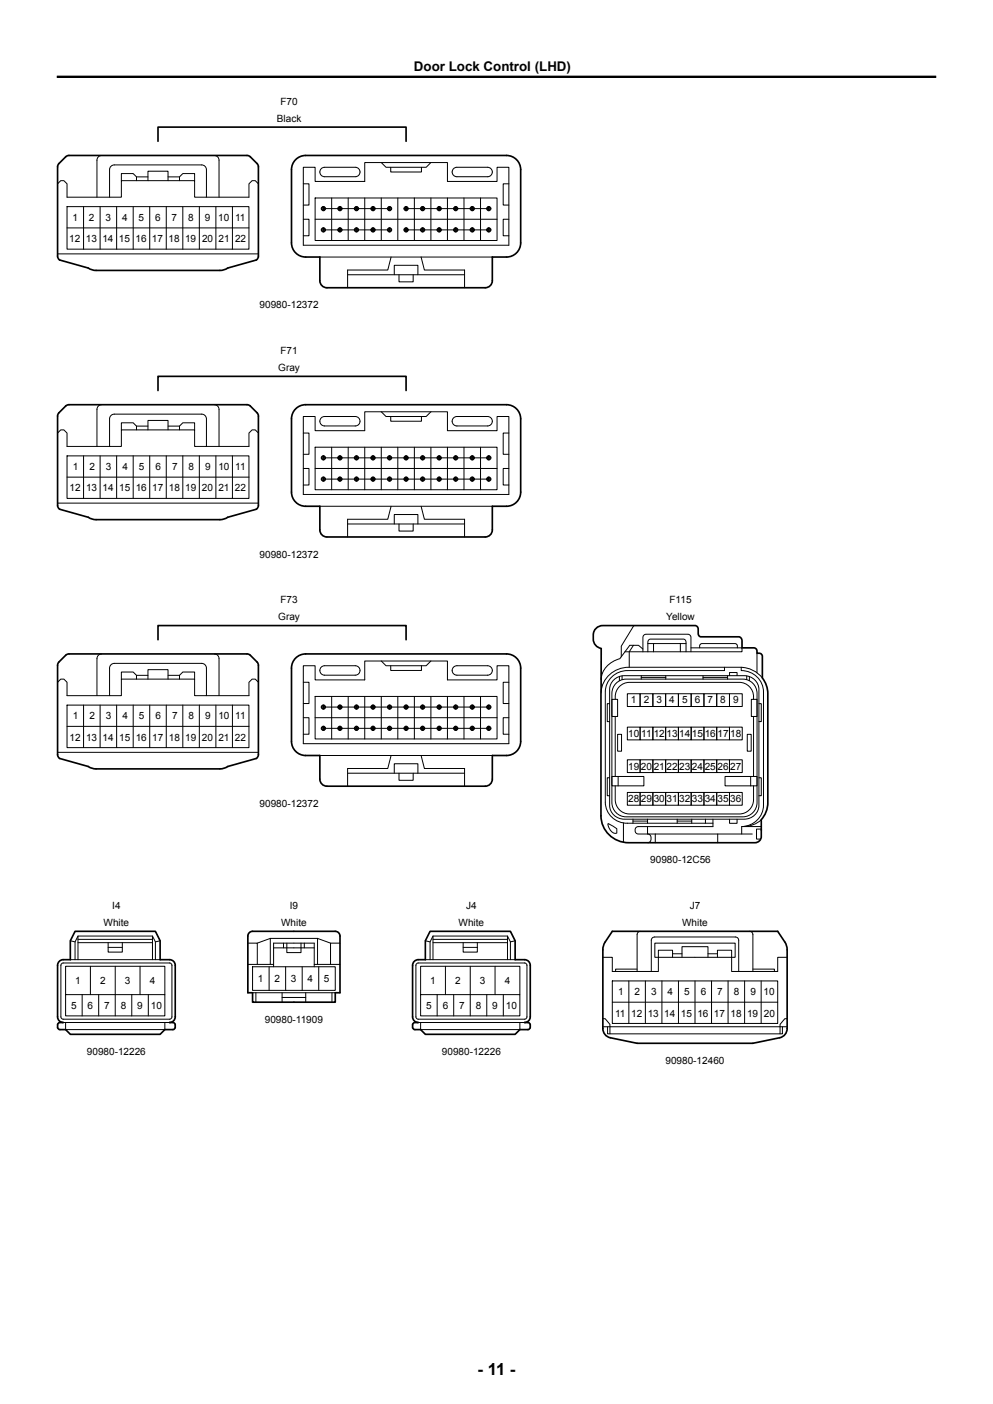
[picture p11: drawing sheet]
<svg xmlns="http://www.w3.org/2000/svg" width="210mm" height="297mm" viewBox="0 0 210 297" stroke-linecap="round" stroke-linejoin="round" font-family="sans-serif">
<g fill="none" stroke="#000" stroke-width=".21">
<path d="M12.2 38.9l.6-.7h.7l.7 .7v2.8h11.5v-3.5h15.5v3.5h11.5v-2.8l.6-.7h.7l.6 .7M21.5 32.9a1 1 0 0 0-1 1v7.8M28.9 38.2v-.8l-.7-.7h-2.5v1.5M28.9 37.4h2.4M31.3 38.2v-2h4.2v2M35.5 37.4h2.5M38 38.2v-.8l.7-.7h2.5v1.5M45.3 32.9a1 1 0 0 1 1 1v7.8M64.1 35.4h2.5v3h10.5v-4h17.5v4h10.5v-3h2.5v16.5h-43.5zM64.1 38.9h1.2v4.5h-1.2M67.9 35.7l.7-.3h6.5a1 1 0 0 1 1 1 1 1 0 0 1-1 1h-6.5a1 1 0 0 1-.9-.6 1 1 0 0 1 .2-1.1zM80.6 34.4l1 1h8.5l1-1"/>
<path d="M82.6 35.4v1h6.5v-1M95.9 35.7l.7-.3h6.5a1 1 0 0 1 1 1 1 1 0 0 1-1 1h-6.5a1 1 0 0 1-.9-.6 1 1 0 0 1 .2-1.1zM107.6 38.9h-1.2v4.5h1.2M12.2 53.7h42.4M14.2 43.7h38.5v9h-38.5zM14.2 48.2h38.5M17.7 43.7v9M21.2 43.7v9M23.2 41.7v-5.8a1 1 0 0 1 1-1h18.5a1 1 0 0 1 1 1v5.8M24.7 43.7v9M28.2 43.7v9M31.7 43.7v9"/>
<path d="M35.2 43.7v9M38.7 43.7v9M42.2 43.7v9M45.7 43.7v9M49.2 43.7v9M64.1 46.4h1.2v3.5h-1.2M66.6 41.9h38.5v9h-38.5zM66.6 46.4h38.5M67.6 54.4h36.5M68.3 44.4v-.6h.2v.6M68.3 48.9v-.6h.2v.6M68.4 44.1h14"/>
<path d="M68.4 48.6h14M70.1 41.9v9M71.8 44.4v-.6h.2v.6M71.8 48.9v-.6h.2v.6M73.5 58.1h24.7M73.6 41.9v9M75.3 44.4v-.6h.2v.6M75.3 48.9v-.6h.2v.6M77.1 41.9v9M78.8 44.4v-.6h.2v.6M78.8 48.9v-.6h.2v.6M80.6 41.9v9"/>
<path d="M82.3 44.4v-.6h.2v.6M82.3 48.9v-.6h.2v.6M82.7 54.4l-.7 2.7h-8.5v3.8M83.4 58.1v-2h5v2M84.1 41.9v9M84.4 58.1v1.5h3v-1.5M85.8 44.4v-.6h.2v.6M85.8 48.9v-.6h.2v.6M85.9 44.1h17.5M85.9 48.6h17.5M87.6 41.9v9M89.1 54.4l.7 2.7h8.4v3.8"/>
<path d="M89.3 44.4v-.6h.2v.6M89.3 48.9v-.6h.2v.6M91.1 41.9v9M92.8 44.4v-.6h.2v.6M92.8 48.9v-.6h.2v.6M94.6 41.9v9M96.3 44.4v-.6h.2v.6M96.3 48.9v-.6h.2v.6M98.1 41.9v9M99.8 44.4v-.6h.2v.6M99.8 48.9v-.6h.2v.6M100.3 48.6a.45 .45 0 0 1-.6 .4 .45 .45 0 0 1-.2-.7 .45 .45 0 0 1 .8 .1v.2"/>
<path d="M100.3 44.1a.45 .45 0 0 0-.6-.4 .45 .45 0 0 0-.2 .7 .45 .45 0 0 0 .8 0v-.3M101.6 41.9v9M103.3 44.4v-.6h.2v.6M103.3 48.9v-.6h.2v.6M107.6 46.4h-1.2v3.5h1.2M12.2 91.6l.6-.7h.7l.7 .7v2.8h11.5v-3.5h15.5v3.5h11.5v-2.8l.6-.7h.7l.6 .7M14.2 96.4h38.5v9h-38.5zM17.7 96.4v9M21.2 96.4v9M21.5 85.6a1 1 0 0 0-1 1v7.8M23.2 94.4v-5.8a1 1 0 0 1 1-1h18.5a1 1 0 0 1 1 1v5.8M24.7 96.4v9"/>
<path d="M28.2 96.4v9M28.9 90.9v-.8l-.7-.7h-2.5v1.5M28.9 90.1h2.4M31.3 90.9v-2h4.2v2M31.7 96.4v9M35.2 96.4v9M35.5 90.1h2.5M38 90.9v-.8l.7-.7h2.5v1.5M38.7 96.4v9M42.2 96.4v9M45.3 85.6a1 1 0 0 1 1 1v7.8M45.7 96.4v9"/>
<path d="M49.2 96.4v9M64.1 88.1h2.5v3h10.5v-4h17.5v4h10.5v-3h2.5v16.5h-43.5zM64.1 91.6h1.2v4.5h-1.2M64.1 99.1h1.2v3.5h-1.2M66.6 94.6h38.5v9h-38.5zM66.6 99.1h38.5M67.9 88.4l.7-.3h6.5a1 1 0 0 1 1 1 1 1 0 0 1-1 1h-6.5a1 1 0 0 1-.9-.6 1 1 0 0 1 .2-1.1zM68.3 97.2v-.7h.2v.7M68.4 96.9h35M70.1 94.6v9M71.8 97.2v-.7h.2v.7M73.6 94.6v9"/>
<path d="M75.3 97.2v-.7h.2v.7M77.1 94.6v9M78.8 97.2v-.7h.2v.7M80.6 87.1l1 1h8.5l1-1M80.6 94.6v9M82.3 97.2v-.7h.2v.7M82.6 88.1v1h6.5v-1M84.1 94.6v9M85.8 97.2v-.7h.2v.7M87.6 94.6v9M89.3 97.2v-.7h.2v.7M91.1 94.6v9"/>
<path d="M92.8 97.2v-.7h.2v.7M94.6 94.6v9M95.9 88.4l.7-.3h6.5a1 1 0 0 1 1 1 1 1 0 0 1-1 1h-6.5a1 1 0 0 1-.9-.6 1 1 0 0 1 .2-1.1zM96.3 97.2v-.7h.2v.7M98.1 94.6v9M99.8 97.2v-.7h.2v.7M100.3 96.9a.45 .45 0 0 0-.6-.5 .45 .45 0 0 0-.2 .7 .45 .45 0 0 0 .8 0v-.2M101.6 94.6v9M103.3 97.2v-.7h.2v.7M107.6 91.6h-1.2v4.5h1.2M107.6 99.1h-1.2v3.5h1.2M12.2 106.4h42.4"/>
<path d="M14.2 100.9h38.5M67.6 107.1h36.5M68.3 101.7v-.7h.2v.7M68.4 101.3h35M71.8 101.7v-.7h.2v.7M73.5 110.8h24.7M75.3 101.7v-.7h.2v.7M78.8 101.7v-.7h.2v.7M82.3 101.7v-.7h.2v.7M82.7 107.1l-.7 2.7h-8.5v3.8M83.4 110.8v-2h5v2M84.4 110.8v1.5h3v-1.5"/>
<path d="M85.8 101.7v-.7h.2v.7M89.1 107.1l.7 2.7h8.4v3.8M89.3 101.7v-.7h.2v.7M92.8 101.7v-.7h.2v.7M96.3 101.7v-.7h.2v.7M99.8 101.7v-.7h.2v.7M100.3 101.3a.45 .45 0 0 1-.6 .5 .45 .45 0 0 1-.2-.7 .45 .45 0 0 1 .8 0v.2M103.3 101.7v-.7h.2v.7M21.5 138.3a1 1 0 0 0-1 1v7.9M45.3 138.3a1 1 0 0 1 1 1v7.9M80.6 139.8l1 1h8.5l1-1M134 136.5l-.9 1.4v3.3"/>
<path d="M134 132.3l-2.6 4.4v2.2M136 137.3l-1-.8h-1.8l-2.1 2.8a5 5 0 0 0-4 4.5M136 137.9v-3.1a.67 .67 0 0 1 .6-.6h8.9a.67 .67 0 0 1 .6 .6v3.1M137 137.9v-2a.62 .62 0 0 1 .5-.7h7a.62 .62 0 0 1 .6 .7v2M137 136.1h8.1M138.2 136.1v1.8M143.9 136.1v1.8M146.1 137h10.8v.9h-24.7M148 137v-.6l.5-.3h6.9l.5 .3v.6M160.1 138.2v4.1M12.2 144.3l.6-.6h.7l.7 .6v2.9h11.5v-3.5h15.5v3.5h11.5v-2.9l.6-.6h.7l.6 .6M12.2 159.1h42.4"/>
<path d="M14.2 149.2h38.5v9h-38.5zM14.2 153.7h38.5M17.7 149.2v9M21.2 149.2v9M23.2 147.2v-5.9a1 1 0 0 1 1-1h18.5a1 1 0 0 1 1 1v5.9M24.7 149.2v9M28.2 149.2v9M28.9 143.7v-.8l-.7-.7h-2.5v1.5M28.9 142.9h2.4M31.3 143.7v-2h4.2v2M31.7 149.2v9M35.2 149.2v9"/>
<path d="M35.5 142.9h2.5M38 143.7v-.8l.7-.7h2.5v1.5M38.7 149.2v9M42.2 149.2v9M45.7 149.2v9M49.2 149.2v9M64.1 140.8h2.5v3h10.5v-4h17.5v4h10.5v-3h2.5v16.5h-43.5zM64.1 144.3h1.2v4.5h-1.2M64.1 151.8h1.2v3.5h-1.2M66.6 147.3h38.5v9h-38.5zM66.6 151.8h38.5M67.6 159.8h36.5"/>
<path d="M67.9 141.1l.7-.3h6.5a1 1 0 0 1 1 1 1 1 0 0 1-1 1h-6.5a1 1 0 0 1-.9-.6 1 1 0 0 1 .2-1.1zM68.3 149.9v-.6h.2v.6M68.3 154.4v-.6h.2v.6M68.4 149.6h35M68.4 154.1h35M70.1 147.3v9M71.8 149.9v-.6h.2v.6M71.8 154.4v-.6h.2v.6M73.6 147.3v9M75.3 149.9v-.6h.2v.6M75.3 154.4v-.6h.2v.6M77.1 147.3v9"/>
<path d="M78.8 149.9v-.6h.2v.6M78.8 154.4v-.6h.2v.6M80.6 147.3v9M82.3 149.9v-.6h.2v.6M82.3 154.4v-.6h.2v.6M82.6 140.8v1h6.5v-1M82.7 159.8l-.7 2.8h-8.5v3.7M84.1 147.3v9M85.8 149.9v-.6h.2v.6M85.8 154.4v-.6h.2v.6M87.6 147.3v9M89.1 159.8l.7 2.8h8.4v3.7"/>
<path d="M89.3 149.9v-.6h.2v.6M89.3 154.4v-.6h.2v.6M91.1 147.3v9M92.8 149.9v-.6h.2v.6M92.8 154.4v-.6h.2v.6M94.6 147.3v9M95.9 141.1l.7-.3h6.5a1 1 0 0 1 1 1 1 1 0 0 1-1 1h-6.5a1 1 0 0 1-.9-.6 1 1 0 0 1 .2-1.1zM96.3 149.9v-.6h.2v.6M96.3 154.4v-.6h.2v.6M98.1 147.3v9M99.8 149.9v-.6h.2v.6M99.8 154.4v-.6h.2v.6"/>
<path d="M100.3 154.1a.45 .45 0 0 1-.6 .4 .45 .45 0 0 1-.2-.7 .45 .45 0 0 1 .8 0v.3M100.3 149.6a.45 .45 0 0 0-.6-.5 .45 .45 0 0 0-.2 .8 .45 .45 0 0 0 .8-.1v-.2M101.6 147.3v9M103.3 149.9v-.6h.2v.6M103.3 154.4v-.6h.2v.6M107.6 144.3h-1.2v4.5h1.2M107.6 151.8h-1.2v3.5h1.2M128.9 148.9h-.5v3.8h.5M129.4 147.9h1.2v3.7h-1.2zM129.6 144a3.2 3.2 0 0 1 2.4-1.1h25.4a3 3 0 0 1 3.1 3v24.5a3 3 0 0 1-3.1 2.9h-25.4a3 3 0 0 1-3.1-2.9v-24.5l.1-.7zM130.1 147.9a3.1 3.1 0 0 1 3-3.6h23.3a3.1 3.1 0 0 1 3 3.6M130.1 151.6v12.7"/>
<path d="M130.5 144.3l1.2-.6h.7h24.7a3 3 0 0 1 3 3v23.1a3 3 0 0 1-3 3h-24.7a3 3 0 0 1-3-3v-23.1a3.1 3.1 0 0 1 1.1-2.4zM130.6 155.3h.8v3.6h-.8zM131 143.1v.9M131.6 143v.8M132.7 146.8h2.7v2.7h-2.7zM132.7 153.8h2.7v2.7h-2.7zM135.4 146.8h2.7v2.7h-2.7zM135.4 153.8h2.7v2.7h-2.7zM135.6 143.3h5.2M135.6 142.9v.8M138.1 146.8h2.7v2.7h-2.7zM138.1 153.8h2.7v2.7h-2.7z"/>
<path d="M140.8 146.8h2.7v2.7h-2.7zM140.8 153.8h2.7v2.7h-2.7zM140.8 142.9v.8M143.5 146.8h2.7v2.7h-2.7zM143.5 153.8h2.7v2.7h-2.7zM146.2 146.8h2.7v2.7h-2.7zM146.2 153.8h2.7v2.7h-2.7zM148.7 142.9v.8M148.7 143.3h5.2M148.9 146.8h2.7v2.7h-2.7zM148.9 153.8h2.7v2.7h-2.7zM151.6 146.8h2.7v2.7h-2.7z"/>
<path d="M151.6 153.8h2.7v2.7h-2.7zM153.2 141.2v.7h-20.5a4.6 4.6 0 0 0-4.7 4.5v23.3a4.5 4.5 0 0 0 4.7 4.4h18.1M153.9 142.9v.8M154.3 146.8h2.7v2.7h-2.7zM154.3 153.8h2.7v2.7h-2.7zM154.3 142.9v-.6h1.6v.6M156.8 141.2v.7a4.6 4.6 0 0 1 4.7 4.5v23.9a4.6 4.6 0 0 1-4.6 4.6v1.5M157.9 143v.8M158 155.3h.9v3.6h-.9zM158.5 143.1v.9M158.9 147.9h1.2v3.7h-1.2zM159.4 151.6v12.7"/>
<path d="M160.5 148.9h.5v3.8h-.5M161.2 143.4a6 6 0 0 0-4.7-2.2h-23.5a5.8 5.8 0 0 0-5.9 5.2M73.5 163.6h24.7M83.4 163.6v-2h5v2M84.4 163.6v1.5h3v-1.5M128.6 174.2l1.8 1.1v.9a1.61 1.61 0 0 1-1.8-1.6zM128.9 164.5h-.5v3.8h.5M129.4 164.3h6.8v1.9h-6.8zM130.1 166.2v2.9a3 3 0 0 0 3 3.1h23.3a3 3 0 0 0 3-3.1v-2.9M130.7 164.3v1.9M131.8 174.1v4.1M132.7 160.7h2.7v2.7h-2.7z"/>
<path d="M132.7 167.6h2.7v2.7h-2.7zM133.9 173.7h3M133.9 173.3v.8M135.4 160.7h2.7v2.7h-2.7zM135.4 167.6h2.7v2.7h-2.7zM136.9 173.3v.8M136.9 174.9v1.5M137 176.4h22.1M138.1 160.7h2.7v2.7h-2.7zM138.1 167.6h2.7v2.7h-2.7zM138.6 176.4v1.9M140.8 160.7h2.7v2.7h-2.7z"/>
<path d="M140.8 167.6h2.7v2.7h-2.7zM143.2 173.3v.8M143.2 173.7h3.1M143.5 160.7h2.7v2.7h-2.7zM143.5 167.6h2.7v2.7h-2.7zM146.2 160.7h2.7v2.7h-2.7zM146.2 167.6h2.7v2.7h-2.7zM146.3 173.3v.8M148.9 160.7h2.7v2.7h-2.7zM148.9 167.6h2.7v2.7h-2.7zM149.2 173.3v.8M150.8 173.3v1.6h-15.8a.79 .79 0 0 0-.7 .7 .79 .79 0 0 0 .7 .8h2a.96 .96 0 0 1 .7 .9 .96 .96 0 0 1-.7 1"/>
<path d="M151.6 160.7h2.7v2.7h-2.7zM151.6 167.6h2.7v2.7h-2.7zM151.8 176.4v1.9M153.3 164.3h6.8v1.9h-6.8zM154.3 160.7h2.7v2.7h-2.7zM154.3 167.6h2.7v2.7h-2.7zM154.3 173.3v.9h1.6v-.9M157 174.8h4M158.8 164.3v1.9M160.5 164.5h.5v3.8h-.5M161 173.4l-.9 .7-1.1 .5-1.9 .2M161 175.4h-1v2.1h.8"/>
<path d="M14.9 199l1 .2M16.5 199.4h15.7M16.5 198.7h15.7M16.5 198v5M22.9 199.4v2h3v-2M32.2 198v5M33.9 199l-1 .2M52.4 199.5h2v4.5M57.2 198.5v5.5M57.2 198.5h10M57.2 198.5l-2.8 1M60 199.5v1"/>
<path d="M60.7 199.5v2h3v-2M64.4 199.5v1M67.2 198.5v5.5M67.2 198.5l2.7 1M71.9 199.5h-2v4.5M90 199l1 .2M91.6 199.4h15.7M91.6 198.7h15.7M91.6 198v5M97.9 199.4v2h3v-2M107.3 198v5M108.9 199l-1 .2"/>
<path d="M135.4 197a.7 .7 0 0 0-.7 .7v7.8M158.5 197a.7 .7 0 0 1 .7 .7v7.8M12.9 204l.5-.3 22.7 .1 .3 .4-.1 11.2-.4 .2-22.8-.1-.2-.4zM13.4 216.3h22.5M13.9 210.4h21v4.5h-21zM13.9 210.4v-6h21v6M13.9 216.3v1.5h21v-1.5M14.9 203h19M17.4 210.4v4.5M19.1 204.4v6M20.9 210.4v4.5M22.9 200.4h3"/>
<path d="M24.4 204.4v10.5M27.9 210.4v4.5M29.6 204.4v6M31.4 210.4v4.5M32.9 203v-3.8l-.7-1.2h-15.7l-.6 1.2v3.8M52.4 204h5.5M53.4 204.5h17.5v5h-17.5zM53.4 210h17.5M54.1 210v2M56.9 204.5v5M57.9 204.5v-5h8.6v5M57.9 200.5h8.6"/>
<path d="M59.7 211h5M59.7 210v2M60.4 204.5v5M63.9 204.5v5M64.7 210v2M66.5 204h5.4M67.4 204.5v5M70.2 210v2M88 204l.5-.3 22.7 .1 .2 .4v11.2l-.5 .2-22.7-.1-.2-.4zM88.5 216.3h22.4M89 210.4h20.9v4.5h-20.9zM89 210.4v-6h20.9v6"/>
<path d="M89 216.3v1.5h20.9v-1.5M90 203h18.9M92.5 210.4v4.5M94.2 204.4v6M95.9 210.4v4.5M97.9 200.4h3M99.4 204.4v10.5M102.9 210.4v4.5M104.7 204.4v6M106.4 210.4v4.5M107.9 203v-3.8l-.6-1.2h-15.7l-.6 1.2v3.8M127.5 202.5h2v3h5.2"/>
<path d="M127.5 215.5h.5l1 1.2v2M127.5 217.2h39M128.5 217.2v1.5h37v-1.5M129.5 207.5h35v9h-35zM129.5 212h35M133 207.5v9M134.7 205h-4.5v.5M136.5 207.5v9M137.7 205.5v-6.6a.7 .7 0 0 1 .7-.7h17.1a.7 .7 0 0 1 .7 .7v6.6M139.2 202.5v-1.5h3v1.5M139.2 202.5h-.7v-3h17v3h-.8M139.2 202.5v3h-4.5"/>
<path d="M139.2 202.5h15.5M140 207.5v9M142.2 201.8h2M143.5 207.5v9M144.2 202.5v-2.2h5.5v2.2M147 207.5v9M149.7 201.8h2M150.5 207.5v9M151.7 202.5v-1.5h3v1.5M154 207.5v9M154.7 202.5v3h4.5M157.5 207.5v9"/>
<path d="M159.2 205h4.6v.5M161 207.5v9M166.5 202.5h-2v3h-5.3M166.5 215.5h-.5l-1 1.2v2"/>
<circle cx="68.4" cy="48.6" r=".45"/>
<circle cx="68.4" cy="48.6" r=".34"/>
<circle cx="68.4" cy="44.1" r=".45"/>
<circle cx="68.4" cy="44.1" r=".34"/>
<circle cx="71.9" cy="48.6" r=".45"/>
<circle cx="71.9" cy="48.6" r=".34"/>
<circle cx="71.9" cy="44.1" r=".45"/>
<circle cx="71.9" cy="44.1" r=".34"/>
<circle cx="75.4" cy="48.6" r=".45"/>
<circle cx="75.4" cy="48.6" r=".34"/>
<circle cx="75.4" cy="44.1" r=".45"/>
<circle cx="75.4" cy="44.1" r=".34"/>
<circle cx="78.9" cy="48.6" r=".45"/>
<circle cx="78.9" cy="48.6" r=".34"/>
<circle cx="78.9" cy="44.1" r=".45"/>
<circle cx="78.9" cy="44.1" r=".34"/>
<circle cx="82.4" cy="48.6" r=".45"/>
<circle cx="82.4" cy="48.6" r=".34"/>
<circle cx="82.4" cy="44.1" r=".45"/>
<circle cx="82.4" cy="44.1" r=".34"/>
<circle cx="85.9" cy="48.6" r=".45"/>
<circle cx="85.9" cy="48.6" r=".34"/>
<circle cx="85.9" cy="44.1" r=".45"/>
<circle cx="85.9" cy="44.1" r=".34"/>
<circle cx="89.4" cy="48.6" r=".45"/>
<circle cx="89.4" cy="48.6" r=".34"/>
<circle cx="89.4" cy="44.1" r=".45"/>
<circle cx="89.4" cy="44.1" r=".34"/>
<circle cx="92.9" cy="48.6" r=".45"/>
<circle cx="92.9" cy="48.6" r=".34"/>
<circle cx="92.9" cy="44.1" r=".45"/>
<circle cx="92.9" cy="44.1" r=".34"/>
<circle cx="96.4" cy="48.6" r=".45"/>
<circle cx="96.4" cy="48.6" r=".34"/>
<circle cx="96.4" cy="44.1" r=".45"/>
<circle cx="96.4" cy="44.1" r=".34"/>
<circle cx="99.9" cy="48.6" r=".34"/>
<circle cx="99.9" cy="44.1" r=".34"/>
<circle cx="103.4" cy="48.6" r=".45"/>
<circle cx="103.4" cy="48.6" r=".34"/>
<circle cx="103.4" cy="44.1" r=".45"/>
<circle cx="103.4" cy="44.1" r=".34"/>
<circle cx="68.4" cy="96.9" r=".45"/>
<circle cx="68.4" cy="96.9" r=".34"/>
<circle cx="71.9" cy="96.9" r=".45"/>
<circle cx="71.9" cy="96.9" r=".34"/>
<circle cx="75.4" cy="96.9" r=".45"/>
<circle cx="75.4" cy="96.9" r=".34"/>
<circle cx="78.9" cy="96.9" r=".45"/>
<circle cx="78.9" cy="96.9" r=".34"/>
<circle cx="82.4" cy="96.9" r=".45"/>
<circle cx="82.4" cy="96.9" r=".34"/>
<circle cx="85.9" cy="96.9" r=".45"/>
<circle cx="85.9" cy="96.9" r=".34"/>
<circle cx="89.4" cy="96.9" r=".45"/>
<circle cx="89.4" cy="96.9" r=".34"/>
<circle cx="92.9" cy="96.9" r=".45"/>
<circle cx="92.9" cy="96.9" r=".34"/>
<circle cx="96.4" cy="96.9" r=".45"/>
<circle cx="96.4" cy="96.9" r=".34"/>
<circle cx="99.9" cy="96.9" r=".34"/>
<circle cx="103.4" cy="96.9" r=".45"/>
<circle cx="103.4" cy="96.9" r=".34"/>
<circle cx="68.4" cy="101.3" r=".45"/>
<circle cx="68.4" cy="101.3" r=".34"/>
<circle cx="71.9" cy="101.3" r=".45"/>
<circle cx="71.9" cy="101.3" r=".34"/>
<circle cx="75.4" cy="101.3" r=".45"/>
<circle cx="75.4" cy="101.3" r=".34"/>
<circle cx="78.9" cy="101.3" r=".45"/>
<circle cx="78.9" cy="101.3" r=".34"/>
<circle cx="82.4" cy="101.3" r=".45"/>
<circle cx="82.4" cy="101.3" r=".34"/>
<circle cx="85.9" cy="101.3" r=".45"/>
<circle cx="85.9" cy="101.3" r=".34"/>
<circle cx="89.4" cy="101.3" r=".45"/>
<circle cx="89.4" cy="101.3" r=".34"/>
<circle cx="92.9" cy="101.3" r=".45"/>
<circle cx="92.9" cy="101.3" r=".34"/>
<circle cx="96.4" cy="101.3" r=".45"/>
<circle cx="96.4" cy="101.3" r=".34"/>
<circle cx="99.9" cy="101.3" r=".34"/>
<circle cx="103.4" cy="101.3" r=".45"/>
<circle cx="103.4" cy="101.3" r=".34"/>
<circle cx="68.4" cy="154.1" r=".45"/>
<circle cx="68.4" cy="154.1" r=".34"/>
<circle cx="68.4" cy="149.6" r=".45"/>
<circle cx="68.4" cy="149.6" r=".34"/>
<circle cx="71.9" cy="154.1" r=".45"/>
<circle cx="71.9" cy="154.1" r=".34"/>
<circle cx="71.9" cy="149.6" r=".45"/>
<circle cx="71.9" cy="149.6" r=".34"/>
<circle cx="75.4" cy="154.1" r=".45"/>
<circle cx="75.4" cy="154.1" r=".34"/>
<circle cx="75.4" cy="149.6" r=".45"/>
<circle cx="75.4" cy="149.6" r=".34"/>
<circle cx="78.9" cy="154.1" r=".45"/>
<circle cx="78.9" cy="154.1" r=".34"/>
<circle cx="78.9" cy="149.6" r=".45"/>
<circle cx="78.9" cy="149.6" r=".34"/>
<circle cx="82.4" cy="154.1" r=".45"/>
<circle cx="82.4" cy="154.1" r=".34"/>
<circle cx="82.4" cy="149.6" r=".45"/>
<circle cx="82.4" cy="149.6" r=".34"/>
<circle cx="85.9" cy="154.1" r=".45"/>
<circle cx="85.9" cy="154.1" r=".34"/>
<circle cx="85.9" cy="149.6" r=".45"/>
<circle cx="85.9" cy="149.6" r=".34"/>
<circle cx="89.4" cy="154.1" r=".45"/>
<circle cx="89.4" cy="154.1" r=".34"/>
<circle cx="89.4" cy="149.6" r=".45"/>
<circle cx="89.4" cy="149.6" r=".34"/>
<circle cx="92.9" cy="154.1" r=".45"/>
<circle cx="92.9" cy="154.1" r=".34"/>
<circle cx="92.9" cy="149.6" r=".45"/>
<circle cx="92.9" cy="149.6" r=".34"/>
<circle cx="96.4" cy="154.1" r=".45"/>
<circle cx="96.4" cy="154.1" r=".34"/>
<circle cx="96.4" cy="149.6" r=".45"/>
<circle cx="96.4" cy="149.6" r=".34"/>
<circle cx="99.9" cy="154.1" r=".34"/>
<circle cx="99.9" cy="149.6" r=".34"/>
<circle cx="103.4" cy="154.1" r=".45"/>
<circle cx="103.4" cy="154.1" r=".34"/>
<circle cx="103.4" cy="149.6" r=".45"/>
<circle cx="103.4" cy="149.6" r=".34"/>
</g>
<g fill="none" stroke="#000" stroke-width=".35">
<path d="M13.9 33.2l.7-.3h37.6l.5 .1 1.7 1.6 .2 .7v18.9l-.1 .4-.3 .4-6 1.7-1 .4-.7 .1h-26.5l-7.4-2.2-.3-.4-.1-.4v-18.9l.3-.7zM33.4 29.9v-3h52.5v3M62.3 34a2.99 2.99 0 0 1 2.3-1.1h42.5a3 3 0 0 1 3 3v15.5a3 3 0 0 1-3 3h-3v5a1.5 1.5 0 0 1-1.5 1.5h-33.5a1.5 1.5 0 0 1-1.5-1.5v-5h-3a3 3 0 0 1-3-3v-15.5l.1-.7zM13.9 85.9l.7-.3h37.6l.5 .1 1.7 1.6 .2 .7v18.9l-.1 .5-.3 .3-6 1.7-1 .4-.7 .1h-26.5l-7.4-2.2-.3-.3-.1-.5v-18.9l.3-.7zM33.4 82.6v-3h52.5v3M62.3 86.7a2.99 2.99 0 0 1 2.3-1.1h42.5a3 3 0 0 1 3 3v15.5a3 3 0 0 1-3 3h-3v5a1.5 1.5 0 0 1-1.5 1.5h-33.5a1.5 1.5 0 0 1-1.5-1.5v-5h-3a3 3 0 0 1-3-3v-15.5l.1-.7zM13.9 138.6l.7-.3h37.6l.5 .2 1.7 1.5 .2 .7v18.9l-.1 .5-.3 .3-6 1.7-1 .5h-.7h-26.5l-7.4-2.2-.3-.3-.1-.5v-18.9l.3-.7zM33.4 135.3v-3h52.5v3M62.3 139.5a2.99 2.99 0 0 1 2.3-1.2h42.5a3 3 0 0 1 3 3v15.5a3 3 0 0 1-3 3h-3v5a1.5 1.5 0 0 1-1.5 1.5h-33.5a1.5 1.5 0 0 1-1.5-1.5v-5h-3a3 3 0 0 1-3-3v-15.5l.1-.7zM126.1 132.9l.8-.5 .6-.1h19.5a.71 .71 0 0 1 .7 .8v.9a.66 .66 0 0 0 .5 .7h8a.8 .8 0 0 1 .7 .8v1.5h2.5a.67 .67 0 0 1 .7 .7v.5a.84 .84 0 0 1 1.1 .7v4.5l.9 1.6 .3 1.8v23l-.3 1.7-.5 1-.6 .9v3.6a1.32 1.32 0 0 1-1.4 1.3h-26.6a5.8 5.8 0 0 1-5.9-5.7v-35.4a2.21 2.21 0 0 1-1.6-2.9v-.5zM15.9 197h17l1 2v4h2a1.2 1.2 0 0 1 1.2 1.2v10.9a1.2 1.2 0 0 1-1.2 1.2l.9 .1a.97 .97 0 0 1 0 1.3l-1.9 .1-1 1h-19l-1-1-1.5-.1a.97 .97 0 0 1 0-1.3l1-.1a1.2 1.2 0 0 1-1.2-1.2v-10.9a1.2 1.2 0 0 1 1.2-1.2h1.5v-4zM52.7 197.3l.7-.3h17.5a1 1 0 0 1 1 1v12h-1v2h-17.5v-2h-1v-12z"/>
<path d="M91 197h16.9l1 2v4h2a1.2 1.2 0 0 1 1.2 1.2v10.9a1.2 1.2 0 0 1-1.2 1.2l1 .1a.97 .97 0 0 1 0 1.3l-2 .1-1 1h-18.9l-1-1-1.5-.1a.97 .97 0 0 1 0-1.3l1-.1a1.2 1.2 0 0 1-1.2-1.2v-10.9a1.2 1.2 0 0 1 1.2-1.2h1.5v-4zM129.5 197h35l1.6 2.6 .3 1 .1 17a1.98 1.98 0 0 1-1.6 1.9l-5.7 1.2h-24.5l-5.6-1.2a1.98 1.98 0 0 1-1.6-1.9v-17l.3-1z"/>
</g>
<path d="M12 16.2h186" fill="none" stroke="#000" stroke-width=".5"/>
<text font-size="3.5" x="101" y="290.9">- 11 -</text>
<text font-size="2.8" x="87.5" y="15.1">Door Lock Control (LHD)</text>
<g font-size="2.1">
<text x="59.3" y="22.2">F70</text>
<text x="58.6" y="25.7">Black</text>
<text x="15.3" y="46.8">1</text>
<text x="18.8" y="46.8">2</text>
<text x="22.3" y="46.8">3</text>
<text x="25.8" y="46.8">4</text>
<text x="29.3" y="46.8">5</text>
<text x="32.8" y="46.8">6</text>
<text x="36.3" y="46.8">7</text>
<text x="39.8" y="46.8">8</text>
<text x="43.3" y="46.8">9</text>
<text x="46.1" y="46.8">10</text>
<text x="49.7" y="46.8">11</text>
<text x="14.7" y="51.2">12</text>
<text x="18.1" y="51.2">13</text>
<text x="21.6" y="51.2">14</text>
<text x="25.1" y="51.2">15</text>
<text x="28.6" y="51.2">16</text>
<text x="32.1" y="51.2">17</text>
<text x="35.6" y="51.2">18</text>
<text x="39.1" y="51.2">19</text>
<text x="42.7" y="51.2">20</text>
<text x="46.2" y="51.2">21</text>
<text x="49.7" y="51.2">22</text>
<text x="54.9" y="65.2">90980-12372</text>
<text x="59.3" y="74.9">F71</text>
<text x="58.9" y="78.5">Gray</text>
<text x="15.4" y="99.4">1</text>
<text x="18.9" y="99.4">2</text>
<text x="22.4" y="99.4">3</text>
<text x="25.9" y="99.4">4</text>
<text x="29.4" y="99.4">5</text>
<text x="32.9" y="99.4">6</text>
<text x="36.4" y="99.4">7</text>
<text x="39.9" y="99.4">8</text>
<text x="43.4" y="99.4">9</text>
<text x="46.2" y="99.4">10</text>
<text x="49.8" y="99.4">11</text>
<text x="14.7" y="103.9">12</text>
<text x="18.2" y="103.9">13</text>
<text x="21.7" y="103.9">14</text>
<text x="25.2" y="103.9">15</text>
<text x="28.7" y="103.9">16</text>
<text x="32.2" y="103.9">17</text>
<text x="35.7" y="103.9">18</text>
<text x="39.2" y="103.9">19</text>
<text x="42.7" y="103.9">20</text>
<text x="46.2" y="103.9">21</text>
<text x="49.7" y="103.9">22</text>
<text x="54.9" y="118">90980-12372</text>
<text x="58.9" y="131.2">Gray</text>
<text x="59.3" y="127.6">F73</text>
<text x="140.9" y="131.2">Yellow</text>
<text x="141.6" y="127.6">F115</text>
<text x="133.4" y="148.8">1</text>
<text x="136.1" y="148.8">2</text>
<text x="138.8" y="148.8">3</text>
<text x="141.5" y="148.8">4</text>
<text x="144.2" y="148.8">5</text>
<text x="146.9" y="148.8">6</text>
<text x="149.6" y="148.8">7</text>
<text x="152.3" y="148.8">8</text>
<text x="155" y="148.8">9</text>
<text x="15.4" y="152.2">1</text>
<text x="18.9" y="152.2">2</text>
<text x="22.4" y="152.2">3</text>
<text x="25.9" y="152.2">4</text>
<text x="29.4" y="152.2">5</text>
<text x="32.9" y="152.2">6</text>
<text x="36.4" y="152.2">7</text>
<text x="39.9" y="152.2">8</text>
<text x="43.4" y="152.2">9</text>
<text x="46.2" y="152.2">10</text>
<text x="49.8" y="152.2">11</text>
<text x="132.8" y="155.9">10</text>
<text x="135.6" y="155.9">11</text>
<text x="138.2" y="155.9">12</text>
<text x="140.9" y="155.9">13</text>
<text x="143.6" y="155.9">14</text>
<text x="146.3" y="155.9">15</text>
<text x="149" y="155.9">16</text>
<text x="151.7" y="155.9">17</text>
<text x="154.4" y="155.9">18</text>
<text x="14.7" y="156.7">12</text>
<text x="18.2" y="156.7">13</text>
<text x="21.7" y="156.7">14</text>
<text x="25.2" y="156.7">15</text>
<text x="28.7" y="156.7">16</text>
<text x="32.2" y="156.7">17</text>
<text x="35.7" y="156.7">18</text>
<text x="39.2" y="156.7">19</text>
<text x="42.7" y="156.7">20</text>
<text x="46.2" y="156.7">21</text>
<text x="49.7" y="156.7">22</text>
<text x="132.8" y="162.8">19</text>
<text x="135.5" y="162.8">20</text>
<text x="138.2" y="162.8">21</text>
<text x="140.9" y="162.8">22</text>
<text x="143.6" y="162.8">23</text>
<text x="146.3" y="162.8">24</text>
<text x="149" y="162.8">25</text>
<text x="151.7" y="162.8">26</text>
<text x="154.4" y="162.8">27</text>
<text x="54.9" y="170.7">90980-12372</text>
<text x="132.8" y="169.7">28</text>
<text x="135.5" y="169.7">29</text>
<text x="138.2" y="169.7">30</text>
<text x="140.9" y="169.7">31</text>
<text x="143.6" y="169.7">32</text>
<text x="146.3" y="169.7">33</text>
<text x="149" y="169.7">34</text>
<text x="151.7" y="169.7">35</text>
<text x="154.4" y="169.7">36</text>
<text x="137.5" y="182.6">90980-12C56</text>
<text x="21.9" y="195.9">White</text>
<text x="23.7" y="192.3">I4</text>
<text x="59.5" y="195.9">White</text>
<text x="61.3" y="192.3">I9</text>
<text x="97" y="195.9">White</text>
<text x="98.6" y="192.3">J4</text>
<text x="144.3" y="195.9">White</text>
<text x="145.9" y="192.3">J7</text>
<text x="15.9" y="208.1">1</text>
<text x="21.2" y="208.1">2</text>
<text x="26.4" y="208.1">3</text>
<text x="31.7" y="208.1">4</text>
<text x="54.5" y="207.8">1</text>
<text x="58" y="207.8">2</text>
<text x="61.5" y="207.8">3</text>
<text x="65" y="207.8">4</text>
<text x="68.5" y="207.8">5</text>
<text x="91" y="208.1">1</text>
<text x="96.2" y="208.1">2</text>
<text x="101.5" y="208.1">3</text>
<text x="106.7" y="208.1">4</text>
<text x="15" y="213.4">5</text>
<text x="18.5" y="213.4">6</text>
<text x="22" y="213.4">7</text>
<text x="25.5" y="213.4">8</text>
<text x="29" y="213.4">9</text>
<text x="31.9" y="213.4">10</text>
<text x="90.1" y="213.4">5</text>
<text x="93.6" y="213.4">6</text>
<text x="97.1" y="213.4">7</text>
<text x="100.6" y="213.4">8</text>
<text x="104.1" y="213.4">9</text>
<text x="107" y="213.4">10</text>
<text x="130.1" y="215.1">11</text>
<text x="130.7" y="210.6">1</text>
<text x="133.5" y="215.1">12</text>
<text x="134.2" y="210.6">2</text>
<text x="137" y="215.1">13</text>
<text x="137.7" y="210.6">3</text>
<text x="140.5" y="215.1">14</text>
<text x="141.2" y="210.6">4</text>
<text x="144" y="215.1">15</text>
<text x="144.7" y="210.6">5</text>
<text x="147.5" y="215.1">16</text>
<text x="148.2" y="210.6">6</text>
<text x="151" y="215.1">17</text>
<text x="151.7" y="210.6">7</text>
<text x="154.5" y="215.1">18</text>
<text x="155.2" y="210.6">8</text>
<text x="158" y="215.1">19</text>
<text x="158.7" y="210.6">9</text>
<text x="161.5" y="210.6">10</text>
<text x="161.5" y="215.1">20</text>
<text x="56" y="216.4">90980-11909</text>
<text x="18.4" y="223.2">90980-12226</text>
<text x="93.5" y="223.2">90980-12226</text>
<text x="140.7" y="225.1">90980-12460</text>
</g>
</svg>
